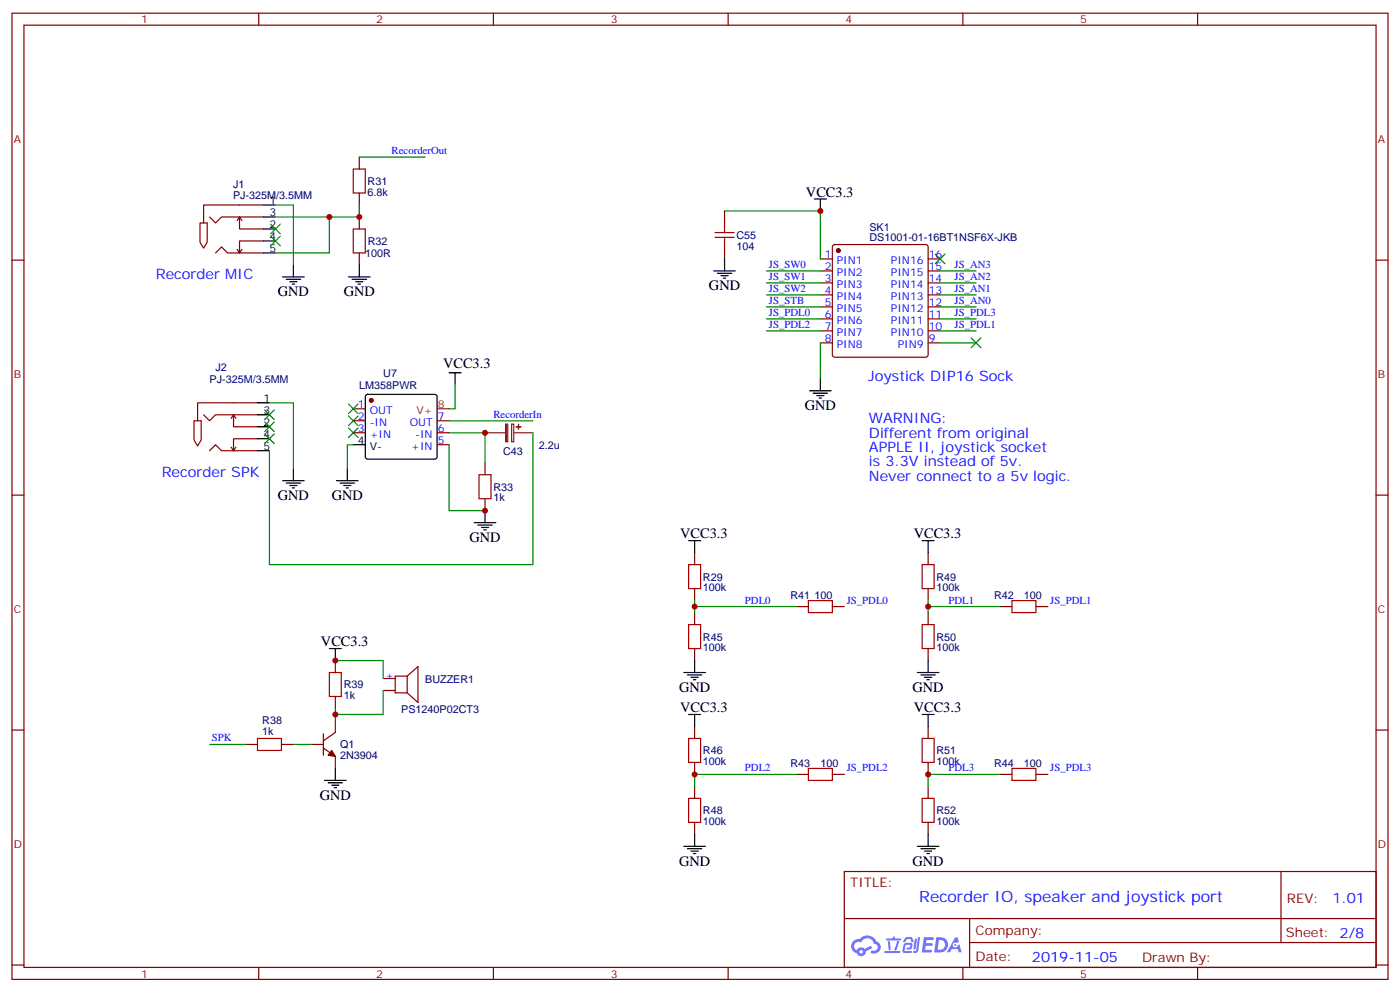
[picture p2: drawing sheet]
<svg xmlns="http://www.w3.org/2000/svg" width="412mm" height="292mm" viewBox="0 0 412 292" stroke-linecap="round" stroke-linejoin="round" font-family="sans-serif">
<g fill="none" stroke="#870000" stroke-width=".35">
<path d="M3.5 3.9h405.4v284.3h-405.4zM7.1 7.4h398.2v277.3h-398.2zM76.2 3.9v3.5M145.3 3.9v3.5M214.5 3.9v3.5M283.6 3.9v3.5M352.8 3.9v3.5M3.5 76.6h3.6M405.3 76.6h3.6M3.5 145.7h3.6M405.3 145.7h3.6M3.5 214.8h3.6"/>
<path d="M405.3 214.8h3.6M248.7 256.5h156.6v28.2h-156.6zM377.3 256.5v20.9M248.7 270.3h156.5M285.6 277.4h119.6M285.6 270.3v14.1M3.5 284h3.6M76.2 284.7v3.5M145.3 284.7v3.5M214.5 284.7v3.5M283.6 284.7v3.5M352.8 284.7v3.5"/>
<path d="M405.3 284h3.6"/>
</g>
<g fill="#5487ff">
<path d="M272.1 275.8h2.6l.3 .2-.1 .6h-2l-.1 .9h1.6l.4 .4-.4 .4h-1.7l-.2 1.2 1.8 .1 .3 .3-.2 .3-2.9 .1z"/>
<path d="M281.4 275.9h.7l.4 1.3-.7 .3a.74 .74 0 0 0-1.1 .3 .74 .74 0 0 0 .5 1 .74 .74 0 0 0 .9-.6l.5-.3 .7 2.3h-.9l-.2-.9h-1.9l-.5 .9h-.9z"/>
<path d="M269.5 276.2h.6l-.4 3a.31 .31 0 0 1-.3 .2 .31 .31 0 0 1-.3-.3z"/>
<path d="M270.4 275.8h.6l-.5 3.9a.89 .89 0 0 1-.7 .7 .89 .89 0 0 1-.9-.3l1-.4z"/>
<path d="M266.8 275.9l.6-.2 1.2 .2 .5 1.2-.6 .2-.4-1-1 .2a.95 .95 0 0 1-1 .8l-.1-.2z"/>
<path d="M266.4 277.6l1.8-.2a1.04 1.04 0 0 1 .6 1.1 1.04 1.04 0 0 1-.8 .9h-.7a.29 .29 0 0 1-.3-.3 .29 .29 0 0 1 .3-.2l.7-.1 .2-.8-1.4 .1-.4 1.7 1.9 .1a.29 .29 0 0 1 .3 .3 .29 .29 0 0 1-.3 .3l-2-.1-.4-.2 .2-2.1z"/>
<path d="M260.5 279.9h4.4a.3 .3 0 0 1 .3 .3 .3 .3 0 0 1-.3 .3h-4.3z"/>
<path d="M264.3 276.9h.6l-.5 1.7a1.02 1.02 0 0 1-.7 1.2l-.2-.3z"/>
<path d="M261.5 277h.6l.3 2.4-.3 .3-.3-.2z"/>
<path d="M261.1 276.2h1.9l.2-.6h.5l-.1 .6h1.5a.29 .29 0 0 1 .3 .3 .29 .29 0 0 1-.3 .2h-3.9z"/>
<path d="M275.8 275.8l-.6 4.5h1.4a2.27 2.27 0 0 0 2.7-2.3 2.27 2.27 0 0 0-2.7-2.2zM276.6 276.6a1.5 1.5 0 0 1 1.8 1.5 1.5 1.5 0 0 1-1.9 1.4h-.3z"/>
<path d="M251.4 277a2.09 2.09 0 0 0 1 3.5 1.37 1.37 0 0 0 1.5 .9 1.37 1.37 0 0 0 1.1-1.4l2-1-.5-.7-1.8 .9a1.4 1.4 0 0 0-2.3 .5 1.32 1.32 0 0 1-.6-1.9 1.32 1.32 0 0 1 1.9-.5 2.02 2.02 0 0 1 2-1.2 2.02 2.02 0 0 1 1.8 1.6 1.09 1.09 0 0 1 1.1 1.4 1.09 1.09 0 0 1-1.6 .7 .41 .41 0 0 0-.5 .3 .41 .41 0 0 0 .4 .5 1.89 1.89 0 0 0 2.4-1.2 1.89 1.89 0 0 0-1.2-2.4 2.98 2.98 0 0 0-5-.7l-1 .2zM253.2 280.1a.52 .52 0 0 1 1 0 .52 .52 0 0 1-1 0z"/>
<circle cx="281.4" cy="278.1" r=".28"/>
</g>
<g fill="none" stroke="#a10000" stroke-width=".35">
<path d="M104.1 49.7h3.5v7.1h-3.5zM104.1 67.4h3.5v7h-3.5zM210.6 69.8h5.7M210.6 68.4h5.7M213.4 65.6v2.8M213.4 69.8v2.9M141.1 139.7h3.5v7.1h-3.5zM202.8 166.2h3.6v7h-3.6zM238.1 176.7h7.1v3.6h-7.1zM271.6 166.2h3.6v7h-3.6zM298.1 176.7h7.1v3.6h-7.1zM97 197.9h3.5v7.1h-3.5z"/>
<path d="M202.8 183.8h3.6v7.1h-3.6zM271.6 183.8h3.6v7.1h-3.6zM75.8 217.3h7.1v3.5h-7.1zM202.8 217.3h3.6v7.1h-3.6zM271.6 217.3h3.6v7.1h-3.6zM202.8 234.9h3.6v7.1h-3.6zM238.1 226.1h7.1v3.6h-7.1zM271.6 234.9h3.6v7.1h-3.6zM298.1 226.1h7.1v3.6h-7.1z"/>
</g>
<g fill="none" stroke="#870000" stroke-width=".35">
<path d="M105.8 46.2v3.5M105.8 56.8v3.5M61.7 63.9l1.8 1.7 1.8-1.7h12.3M63.5 74.4l1.8-1.7 1.7 1.7h10.6M69.8 73.4l.8 1M70.6 63.9v3.5h7M70.6 63.9l-.8 1M70.6 63.9l.7 1M71.3 73.4l-.7 1M77.6 70.9h-7v3.5M77.6 60.3h-17.6v5.3h-1.1v5.7l1.1 1.7 1-1.7v-5.7h-1M105.8 63.9v3.5"/>
<path d="M105.8 74.4v3.6M213.4 62.1v3.5M213.4 72.7v3.5M241.7 76.2h3.5M241.7 79.7h3.5M245.4 72.2l.5-.2h26.8l.5 .2 .2 .5v31.7l-.2 .5-.5 .2h-26.8l-.5-.2-.2-.5v-31.7zM273.4 76.2h3.5M273.4 79.7h3.5M241.7 83.3h3.5M241.7 86.8h3.5M241.7 90.3h3.5M241.7 93.8h3.5"/>
<path d="M241.7 97.4h3.5M273.4 83.3h3.5M273.4 86.8h3.5M273.4 90.3h3.5M273.4 93.8h3.5M273.4 97.4h3.5M75.8 118.5h-17.6v5.3h-1.1v5.7l1.1 1.7 1.1-1.7v-5.7h-1.1M241.7 100.9h3.5M273.4 100.9h3.5M60 122.1l1.7 1.7 1.8-1.7h12.3M61.7 132.6l1.8-1.7 1.8 1.7h10.5M68.1 131.6l.7 1"/>
<path d="M68.8 122.1v3.5h7M68.8 122.1l-.7 1M68.8 122.1l.7 1M69.5 131.6l-.7 1M75.8 129.1h-7v3.5M104.1 120.3h3.5M104.1 123.8h3.5M104.1 127.4h3.5M128.8 123.8h3.5M128.8 127.4h3.5M128.8 130.9h3.5M142.9 136.2v3.5"/>
<path d="M142.9 146.8v3.5M204.6 162.6v3.6M204.6 173.2v3.5M234.6 178.5h3.5M245.2 178.5h3.5M273.4 162.6v3.6M273.4 173.2v3.5M294.6 178.5h3.5M305.2 178.5h3.5M98.8 194.4v3.5M112.9 199.7h3.5M119.9 199l3.2-2.9v10.6l-3.2-2.8"/>
<path d="M119.9 199v4.9M119.9 199h-3.5v4.9h3.5M204.6 180.3v3.5M204.6 190.9v3.5M273.4 180.3v3.5M273.4 190.9v3.5M72.3 219.1h3.5M82.9 219.1h3.5M91.7 219.1h3.5M95.2 215.9v6.3M98.8 212v3.5l-3.6 2.5M98.8 205v3.5"/>
<path d="M112.9 203.2h3.5M204.6 213.8v3.5M273.4 213.8v3.5M95.2 220.1l3.6 2.5v3.5M204.6 224.4v3.5M204.6 231.4v3.5M234.6 227.9h3.5M245.2 227.9h3.5M273.4 224.4v3.5M273.4 231.4v3.5M294.6 227.9h3.5M305.2 227.9h3.5"/>
<path d="M204.6 242v3.5M273.4 242v3.5"/>
</g>
<g fill="none" stroke="#000" stroke-width=".35">
<path d="M239.9 58.6h3.5M241.7 58.6v3.5M77.6 60.3h3.5M77.6 67.4h3.5M77.6 63.9h3.5M77.6 70.9h3.5M77.6 74.4h3.5M86.4 78v3.5M105.8 78v3.5M210.3 79.7h6.3M213.4 76.2v3.5M83.3 81.5h6.3"/>
<path d="M84.3 82.2h4.2M85.4 82.9h2.1M86.1 83.6h.7M102.7 81.5h6.3M103.7 82.2h4.2M104.8 82.9h2.1M105.5 83.6h.7M211.3 80.4h4.2M212.4 81.1h2.1M213.1 81.8h.7M75.8 118.5h3.6M107.8 116.3l.5-.2h19.8l.5 .2 .2 .5v17.6l-.3 .5-.4 .2h-19.8l-.5-.2-.2-.5v-17.6z"/>
<path d="M132.3 109.7h3.5M134.1 109.7v3.5M238.5 115h6.3M239.5 115.7h4.3M240.6 116.4h2.1M241.3 117.1h.7M241.7 111.5v3.5M75.8 125.6h3.6M75.8 122.1h3.6M75.8 129.1h3.6M75.8 132.6h3.6M86.4 137.9v3.6"/>
<path d="M102.3 137.9v3.6M104.1 130.9h3.5M83.3 141.5h6.3M84.3 142.2h4.2M85.4 142.9h2.1M86.1 143.6h.7M99.1 141.5h6.4M100.2 142.2h4.2M101.2 142.9h2.2M102 143.6h.7M139.7 153.8h6.3M140.8 154.5h4.2"/>
<path d="M141.8 155.2h2.1M142.5 155.9h.7M142.9 150.3v3.5M202.8 159.1h3.6M204.6 159.1v3.5M271.6 159.1h3.6M273.4 159.1v3.5M97 190.9h3.5M98.8 190.9v3.5M201.4 197.9h6.4M202.5 198.6h4.2M203.6 199.3h2.1"/>
<path d="M204.6 194.4v3.5M270.2 197.9h6.4M271.3 198.6h4.2M272.3 199.3h2.2M273.4 194.4v3.5M202.8 210.3h3.6M204.3 200h.7M204.6 210.3v3.5M271.6 210.3h3.6M273 200h.8M273.4 210.3v3.5M95.6 229.7h6.4"/>
<path d="M96.7 230.4h4.2M97.7 231.1h2.1M98.4 231.8h.7M98.8 226.1v3.6M201.4 249.1h6.4M202.5 249.8h4.2M203.6 250.5h2.1M204.3 251.2h.7M204.6 245.5v3.6M270.2 249.1h6.4M271.3 249.8h4.2M272.3 250.5h2.2"/>
<path d="M273 251.2h.8M273.4 245.5v3.6"/>
</g>
<g fill="#870000" stroke="#870000" stroke-width=".35">
<path d="M97.7 220.8l1.1 1.8-2.1-.4z"/>
<circle cx="109.4" cy="117.8" r=".53"/>
<circle cx="246.9" cy="73.7" r=".53"/>
</g>
<path d="M128.8 120.3h3.5" fill="none" stroke="#f00" stroke-width=".35"/>
<g fill="#8c2424" stroke="#8c2424" stroke-width=".35">
<path d="M148.9 124.8h.7v5.2h-.7z"/>
<path d="M152.7 124.9l.1 1.4z"/>
<path d="M152 125.6h1.5z"/>
</g>
<path d="M142.9 127.4h6M150.7 124.8h.6v5.2h-.6zM151.3 127.4h5.7" fill="none" stroke="#8c2424" stroke-width=".35"/>
<g fill="none" stroke="#008700" stroke-width=".35">
<path d="M105.8 46.2h19.4M81.1 60.3h5.3v17.7M81.1 63.9h15.9M105.8 60.3v3.6h-8.8v10.5h-15.9M213.4 62.1h28.3v14.1M225.8 79.7h15.9M276.9 79.7h10.6M225.8 83.3h15.9M225.8 86.8h15.9M225.8 90.3h15.9M225.8 93.8h15.9M225.8 97.4h15.9"/>
<path d="M276.9 83.3h10.6M276.9 86.8h10.6M276.9 90.3h10.6M276.9 93.8h10.6M276.9 97.4h10.6M79.4 118.5h7v19.4M134.1 113.2v7.1h-1.8M241.7 100.9v10.6M276.9 100.9h10.6M104.1 130.9h-1.8v7M132.3 127.4h10.6v8.8M132.3 130.9v19.4h10.6"/>
<path d="M132.3 123.8h24.7M157 127.4v38.8h-77.6v-33.6M204.6 178.5h30M204.6 176.7v3.6M273.4 178.5h21.2M273.4 176.7v3.6M98.8 194.4h14.1v5.3M61.7 219.1h10.6M86.4 219.1h5.3M98.8 208.5v3.5M112.9 203.2v7.1h-14.1M234.6 227.9h-30v3.5"/>
<path d="M294.6 227.9h-21.2v3.5"/>
</g>
<g fill="#c00">
<circle cx="204.6" cy="227.9" r=".88"/>
<circle cx="273.4" cy="227.9" r=".88"/>
<circle cx="273.4" cy="178.5" r=".88"/>
<circle cx="204.6" cy="178.5" r=".88"/>
<circle cx="241.7" cy="62.1" r=".88"/>
<circle cx="98.8" cy="194.4" r=".88"/>
<circle cx="105.8" cy="63.9" r=".88"/>
<circle cx="142.9" cy="127.4" r=".88"/>
<circle cx="142.9" cy="150.3" r=".88"/>
<circle cx="97" cy="63.9" r=".88"/>
<circle cx="98.8" cy="210.3" r=".88"/>
</g>
<g fill="#c00" stroke="#008700" stroke-width=".35">
<path d="M286.1 99.5l2.8 2.8zM288.9 99.5l-2.8 2.8z"/>
<path d="M78 120.6l2.8 2.9zM80.8 120.6l-2.8 2.9z"/>
<path d="M78 127.7l2.8 2.8zM80.8 127.7l-2.8 2.8z"/>
<path d="M102.7 118.9l2.8 2.8zM105.5 118.9l-2.8 2.8z"/>
<path d="M102.7 122.4l2.8 2.8zM105.5 122.4l-2.8 2.8z"/>
<path d="M102.7 125.9l2.8 2.9zM105.5 125.9l-2.8 2.9z"/>
<path d="M275.5 74.8l2.8 2.8zM278.3 74.8l-2.8 2.8z"/>
<path d="M79.7 66l2.8 2.8zM82.5 66l-2.8 2.8z"/>
<path d="M79.7 69.5l2.8 2.8zM82.5 69.5l-2.8 2.8z"/>
<path d="M78 124.2l2.8 2.8zM80.8 124.2l-2.8 2.8z"/>
</g>
<text font-size="4.6" fill="#00f" x="270.8" y="265.5">Recorder IO, speaker and joystick port</text>
<g font-size="4.2">
<text x="237.4" y="57.9">VCC3.3</text>
<text x="81.8" y="87.1">GND</text>
<text x="101.2" y="87.1">GND</text>
<text x="208.8" y="85.4">GND</text>
<text x="130.5" y="108.2">VCC3.3</text>
<text x="237.1" y="120.6">GND</text>
<text x="81.8" y="147.1">GND</text>
<text x="97.7" y="147.1">GND</text>
<text x="138.3" y="159.5">GND</text>
<text x="200.4" y="158.4">VCC3.3</text>
<text x="269.2" y="158.4">VCC3.3</text>
<text x="94.5" y="190.1">VCC3.3</text>
<text x="200" y="203.6">GND</text>
<text x="268.8" y="203.6">GND</text>
<text x="200.4" y="209.5">VCC3.3</text>
<text x="269.2" y="209.5">VCC3.3</text>
<text x="94.2" y="235.3">GND</text>
<text x="200" y="254.7">GND</text>
<text x="268.8" y="254.7">GND</text>
</g>
<g font-size="4.2" fill="#00f">
<text x="45.9" y="82.2">Recorder MIC</text>
<text x="255.8" y="112.2">Joystick DIP16 Sock</text>
<text x="256" y="124.5">WARNING:</text>
<text x="256" y="128.8">Different from original</text>
<text x="256" y="133">APPLE II, joystick socket</text>
<text x="256" y="137.2">is 3.3V instead of 5v.</text>
<text x="47.6" y="140.4">Recorder SPK</text>
<text x="256" y="141.5">Never connect to a 5v logic.</text>
<text x="392.5" y="265.7">1.01</text>
<text x="304" y="283.1">2019-11-05</text>
</g>
<g font-size="3.9" fill="#800">
<text x="250.5" y="261.1">TITLE:</text>
<text x="379.1" y="265.7">REV:</text>
<text x="287.4" y="275.3">Company:</text>
<text x="378.7" y="275.9">Sheet: 2/8</text>
<text x="287.4" y="282.9">Date:</text>
<text x="336.4" y="283">Drawn By:</text>
</g>
<g font-size="3.2" fill="#800">
<text x="41.6" y="6.9">1</text>
<text x="110.8" y="6.9">2</text>
<text x="179.9" y="6.9">3</text>
<text x="249.1" y="6.9">4</text>
<text x="318.2" y="6.9">5</text>
<text x="4.1" y="42">A</text>
<text x="405.9" y="42">A</text>
<text x="4.1" y="111.1">B</text>
<text x="405.9" y="111.1">B</text>
<text x="4.1" y="180.3">C</text>
<text x="405.9" y="180.3">C</text>
<text x="4.1" y="249.4">D</text>
<text x="405.9" y="249.4">D</text>
<text x="41.6" y="287.7">1</text>
<text x="110.8" y="287.7">2</text>
<text x="179.9" y="287.7">3</text>
<text x="249.1" y="287.7">4</text>
<text x="318.2" y="287.7">5</text>
</g>
<g font-size="3.2" fill="#00f">
<text x="115.4" y="45.3">RecorderOut</text>
<text x="243" y="75.8">1</text>
<text x="246.5" y="77.6">PIN1</text>
<text x="262.4" y="77.6">PIN16</text>
<text x="273.6" y="75.8">16</text>
<text x="226.5" y="78.8">JS_SW0</text>
<text x="226.5" y="82.4">JS_SW1</text>
<text x="243" y="79.4">2</text>
<text x="243" y="82.9">3</text>
<text x="246.5" y="81.1">PIN2</text>
<text x="262.4" y="81.1">PIN15</text>
<text x="273.6" y="82.9">14</text>
<text x="273.6" y="79.4">15</text>
<text x="281.2" y="82.4">JS_AN2</text>
<text x="281.2" y="78.8">JS_AN3</text>
<text x="226.5" y="85.9">JS_SW2</text>
<text x="226.5" y="89.4">JS_STB</text>
<text x="243" y="86.4">4</text>
<text x="243" y="90">5</text>
<text x="246.5" y="84.7">PIN3</text>
<text x="246.5" y="88.2">PIN4</text>
<text x="262.4" y="88.2">PIN13</text>
<text x="262.4" y="84.7">PIN14</text>
<text x="273.6" y="90">12</text>
<text x="273.6" y="86.4">13</text>
<text x="281.2" y="89.4">JS_AN0</text>
<text x="281.2" y="85.9">JS_AN1</text>
<text x="226.5" y="93">JS_PDL0</text>
<text x="243" y="93.5">6</text>
<text x="246.5" y="91.7">PIN5</text>
<text x="246.5" y="95.2">PIN6</text>
<text x="262.4" y="95.2">PIN11</text>
<text x="262.4" y="91.7">PIN12</text>
<text x="273.6" y="93.5">11</text>
<text x="281.2" y="93">JS_PDL3</text>
<text x="226.5" y="96.5">JS_PDL2</text>
<text x="243" y="97">7</text>
<text x="243" y="100.5">8</text>
<text x="246.5" y="98.8">PIN7</text>
<text x="262.4" y="98.8">PIN10</text>
<text x="273.6" y="100.5">9</text>
<text x="273.6" y="97">10</text>
<text x="281.2" y="96.5">JS_PDL1</text>
<text x="246.5" y="102.3">PIN8</text>
<text x="264.5" y="102.3">PIN9</text>
<text x="105.4" y="119.9">1</text>
<text x="105.4" y="123.5">2</text>
<text x="108.9" y="121.7">OUT</text>
<text x="108.9" y="125.2">-IN</text>
<text x="120.7" y="125.2">OUT</text>
<text x="128.9" y="123.5">7</text>
<text x="145.3" y="122.9">RecorderIn</text>
<text x="105.4" y="127">3</text>
<text x="108.9" y="128.8">+IN</text>
<text x="122.3" y="128.8">-IN</text>
<text x="128.9" y="130.5">5</text>
<text x="128.9" y="127">6</text>
<text x="121.2" y="132.3">+IN</text>
<text x="219.4" y="177.6">PDL0</text>
<text x="249.4" y="177.6">JS_PDL0</text>
<text x="279.4" y="177.6">PDL1</text>
<text x="309.4" y="177.6">JS_PDL1</text>
<text x="113.6" y="199.7">+</text>
<text x="62.4" y="218.2">SPK</text>
<text x="219.4" y="227">PDL2</text>
<text x="249.4" y="227">JS_PDL2</text>
<text x="279.4" y="227">PDL3</text>
<text x="309.4" y="227">JS_PDL3</text>
</g>
<g font-size="3.2" fill="#000080">
<text x="68.6" y="58.6">PJ-325M/3.5MM</text>
<text x="68.6" y="55.4">J1</text>
<text x="108.3" y="57.6">6.8k</text>
<text x="108.3" y="54.4">R31</text>
<text x="217" y="70.4">C55</text>
<text x="256.1" y="70.9">DS1001-01-16BT1NSF6X-JKB</text>
<text x="256.1" y="67.9">SK1</text>
<text x="107.6" y="75.6">100R</text>
<text x="108.3" y="72">R32</text>
<text x="217" y="73.4">104</text>
<text x="61.7" y="112.7">PJ-325M/3.5MM</text>
<text x="63.5" y="109.2">J2</text>
<text x="112.9" y="110.9">U7</text>
<text x="105.8" y="114.4">LM358PWR</text>
<text x="148.2" y="133.8">C43</text>
<text x="158.7" y="132.1">2.2u</text>
<text x="145.3" y="147.5">1k</text>
<text x="145.3" y="144.4">R33</text>
<text x="207.1" y="170.9">R29</text>
<text x="275.9" y="170.9">R49</text>
<text x="207.1" y="174">100k</text>
<text x="232.8" y="176.2">R41</text>
<text x="239.9" y="176.2">100</text>
<text x="275.9" y="174">100k</text>
<text x="292.8" y="176.2">R42</text>
<text x="301.6" y="176.2">100</text>
<text x="207.1" y="191.7">100k</text>
<text x="207.1" y="188.5">R45</text>
<text x="275.9" y="191.7">100k</text>
<text x="275.9" y="188.5">R50</text>
<text x="101.2" y="202.6">R39</text>
<text x="125.2" y="200.9">BUZZER1</text>
<text x="101.2" y="205.8">1k</text>
<text x="118.2" y="209.8">PS1240P02CT3</text>
<text x="77.2" y="213">R38</text>
<text x="77.2" y="216.2">1k</text>
<text x="100.2" y="220.2">Q1</text>
<text x="100.2" y="223.4">2N3904</text>
<text x="207.1" y="225.2">100k</text>
<text x="207.1" y="222">R46</text>
<text x="232.8" y="225.6">R43</text>
<text x="241.7" y="225.6">100</text>
<text x="275.9" y="225.2">100k</text>
<text x="275.9" y="222">R51</text>
<text x="292.8" y="225.6">R44</text>
<text x="301.6" y="225.6">100</text>
<text x="207.1" y="239.7">R48</text>
<text x="275.9" y="239.7">R52</text>
<text x="207.1" y="242.8">100k</text>
<text x="275.9" y="242.8">100k</text>
</g>
<g font-size="3.2">
<text x="79.4" y="60">1</text>
<text x="79.4" y="63.5">3</text>
<text x="79.4" y="67">2</text>
<text x="79.4" y="70.6">4</text>
<text x="79.4" y="74.1">5</text>
<text x="77.6" y="118.2">1</text>
<text x="77.6" y="125.2">2</text>
<text x="77.6" y="121.7">3</text>
<text x="77.6" y="128.8">4</text>
<text x="105.4" y="130.5">4</text>
<text x="77.6" y="132.3">5</text>
<text x="108.9" y="132.3">V-</text>
</g>
<g font-size="3.2" fill="#f00">
<text x="128.9" y="119.9">8</text>
<text x="122.7" y="121.7">V+</text>
</g>
</svg>
